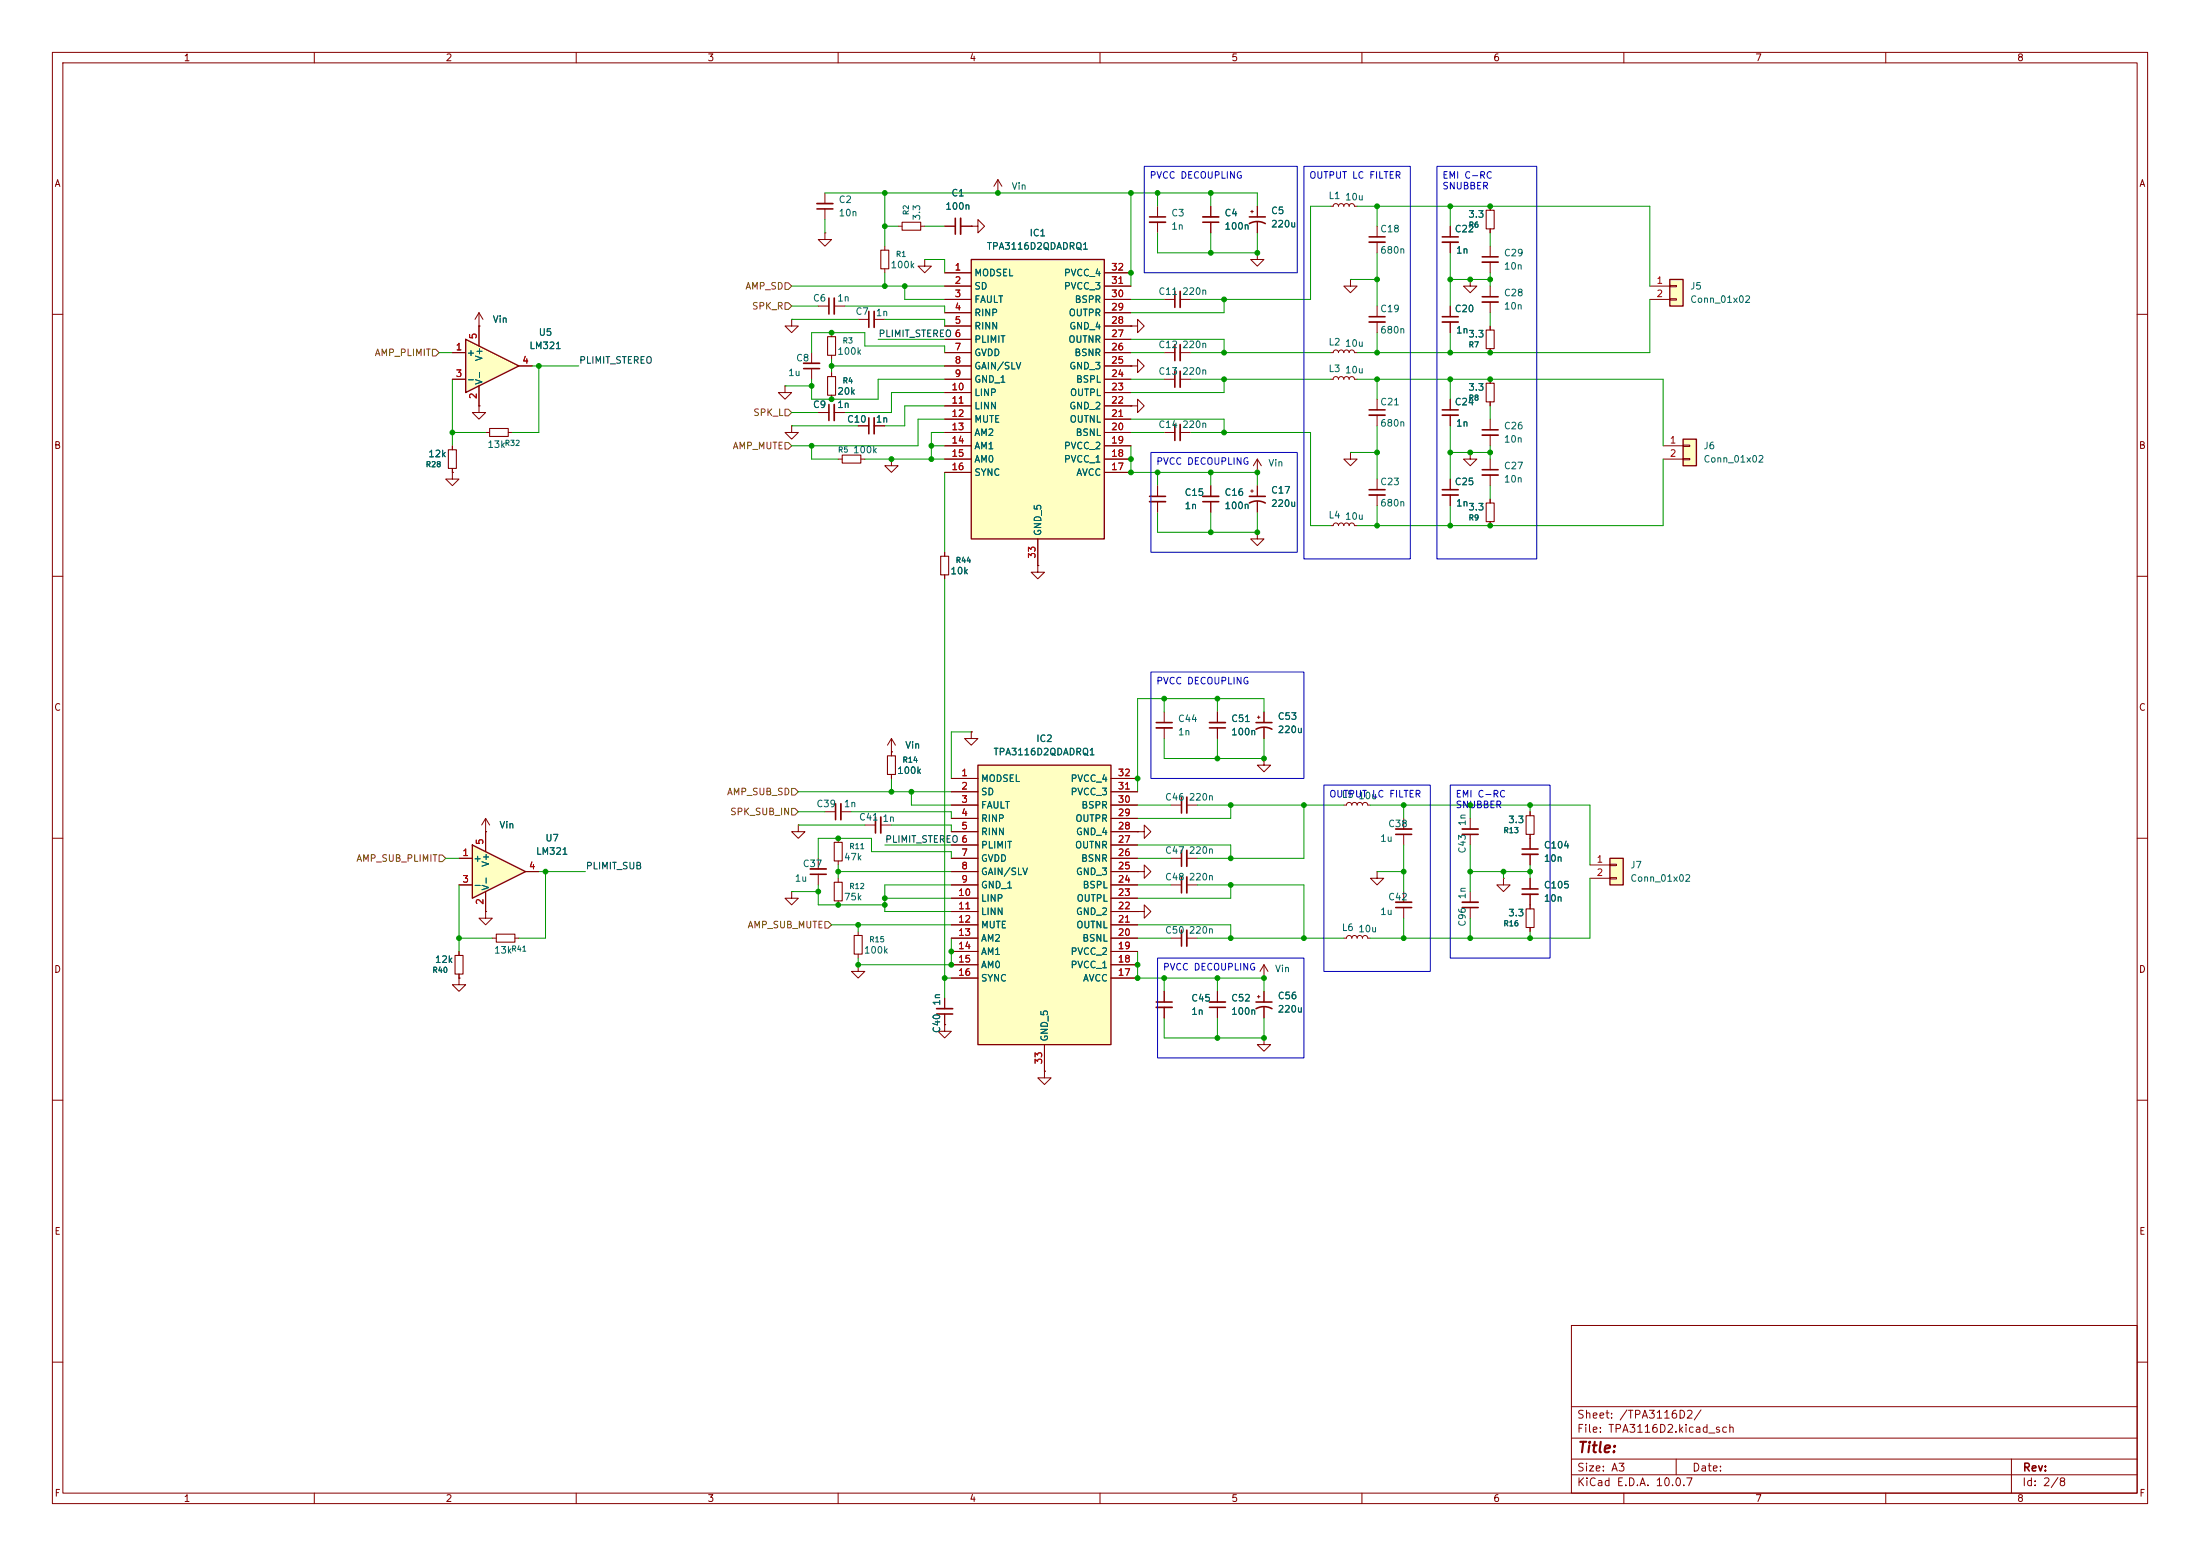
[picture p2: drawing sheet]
<svg xmlns="http://www.w3.org/2000/svg" width="420mm" height="297mm" viewBox="0 0 420 297" stroke-linecap="round" stroke-linejoin="round" font-family="sans-serif">
<g fill="none" stroke="#840000" stroke-width=".19">
<path d="M10 10h400v277h-400zM12 12h396v273h-396zM60 10v2M110 10v2M160 10v2M210 10v2M260 10v2M310 10v2M360 10v2M221 39.4v2M231.1 39.4v2M240 39.4v2"/>
<path d="M254 39.4h.5l.2-.4 .3-.1 .4 .1 .1 .4 .2-.4 .3-.1 .4 .1 .1 .4 .2-.4 .3-.1 .4 .1 .2 .4 .1-.4 .4-.1 .3 .1 .2 .4h.5M221 42.4v2.1M222.2 57.2h2.1M225.3 57.2h2M231.1 42.4v2.1M238.8 40.4h.5M239 40.1v.5M240 48.3v1.2h1.3l-1.3 1.3-1.2-1.3h1.2M240 48.3h.1M240 42.4v2.1M262.9 43.2v2M262.9 46.2v2.1"/>
<path d="M276.9 43.2v2M276.9 46.2v2.1M10 60h2M149.9 73.7v1.2h1.2l-1.2 1.3-1.3-1.3h1.3M149.9 73.7h.1M151.1 61v1.2h1.3l-1.3 1.3-1.2-1.3h1.2M151.1 61h.1M154.9 67.3v2M154.9 70.4v2M158.7 63.5v.8M158.7 67.8v.8M408 60h2"/>
<path d="M10 110h2M180.3 105.4v.8M180.3 109.7v.8M408 110h2M240 136.9h.5M240.3 136.7v.5M241.3 135.9v2M241.3 138.9v2.1M10 160h2M223.5 153.7h2.1M226.6 153.7h2M241.3 144.8v1.3h1.3l-1.3 1.2-1.3-1.2h1.3"/>
<path d="M241.3 144.8h.1M408 160h2M92.7 174v1.3h1.3l-1.3 1.2-1.3-1.2h1.3M92.7 174h.1M94 179.1h.7M98.3 179.1h.8M151.1 170.2v1.3h1.3l-1.3 1.2-1.2-1.2h1.2M151.1 170.2h.1M268 170.2v2M268 173.2v2.1M240 190.2h.5M240.3 190v.5"/>
<path d="M241.3 189.2v2.1M241.3 192.3v2M10 210h2M408 210h2M300 253h108v32h-108zM10 260h2M300 278.5h108M300 274.5h108M300 268.5h108M320 278.5v3M384 278.5v6.5M408 260h2"/>
<path d="M60 285v2M110 285v2M160 285v2M210 285v2M260 285v2M300 281.5h108M310 285v2M360 285v2"/>
</g>
<path d="M158 64.3h1.5v3.5h-1.5zM179.6 106.2h1.5v3.5h-1.5zM94.7 178.3h3.6v1.5h-3.6z" fill="none" stroke="#840000" stroke-width=".2"/>
<g fill="none" stroke="#840000" stroke-width=".3">
<path d="M219.5 41.4h3M224.3 55.6v3.1M229.6 42.4h3.1M238.5 42.7a3.2 3.2 0 0 1 3.1 0M238.5 41.4h3.1M261.4 45.2h3M275.3 45.2h3.1M153.4 70.4h3.1M239.8 139.2a3.2 3.2 0 0 1 3 0M239.8 137.9h3M225.6 152.1v3.1M266.4 173.2h3.1"/>
<path d="M239.8 192.5a3.2 3.2 0 0 1 3 0M239.8 191.3h3"/>
</g>
<path d="M219.5 42.4h3M225.3 55.6v3.1M229.6 41.4h3.1M261.4 46.2h3M275.3 46.2h3.1M153.4 69.3h3.1M226.6 152.1v3.1M266.4 172.2h3.1" fill="none" stroke="#840000" stroke-width=".33"/>
<path d="M90.2 161.3l10.1 5.1-10.1 5.1z" fill="#ffffc2"/>
<path d="M90.2 161.3l10.1 5.1-10.1 5.1z" fill="none" stroke="#840000" stroke-width=".25"/>
<g fill="none" stroke="#840000" stroke-width=".19">
<path d="M190.5 36.8h.1M190.5 34.3l-.8 1.3M190.5 34.3l.8 1.3M190.5 34.3v2.5M257.8 53.3v1.3h1.3l-1.3 1.3-1.3-1.3h1.3M257.8 53.3h.1M262.9 58.4v2.1M276.9 58.4v2.1M158.7 71.1v.8M158.7 75.4v.8M215.9 62.2h1.3v-1.2l1.2 1.2-1.2 1.3v-1.3M215.9 62.2h.1"/>
<path d="M215.9 69.9h1.3v-1.3l1.2 1.3-1.2 1.2v-1.2M215.9 69.9h.1M222.2 67.3h2.1M222.2 72.4h2.1M225.3 67.3h2M225.3 72.4h2M254 67.3h.5l.2-.3 .3-.2 .4 .2 .1 .3 .2-.3 .3-.2 .4 .2 .1 .3 .2-.3 .3-.2 .4 .2 .2 .3 .1-.3 .4-.2 .3 .2 .2 .3h.5M254 72.4h.5l.2-.4 .3-.1 .4 .1 .1 .4 .2-.4 .3-.1 .4 .1 .1 .4 .2-.4 .3-.1 .4 .1 .2 .4 .1-.4 .4-.1 .3 .1 .2 .4h.5M262.9 61.5v2M276.9 61.5v2M160 87.6h.8M164.3 87.6h.8"/>
<path d="M198.1 108v1.2h1.3l-1.3 1.3-1.3-1.3h1.3M198.1 108h.1M92.7 158.8v3.8M256.5 153.7h.5l.2-.4 .4-.1 .3 .1 .2 .4 .1-.4 .4-.1 .3 .1 .2 .4 .1-.4 .4-.1 .3 .1 .2 .4 .1-.4 .4-.1 .4 .1 .1 .4h.5M87.6 163.8h2.6M87.6 168.9h2.6M92.7 170.2v3.8M100.3 166.4h2.6M256.5 179.1h.5l.2-.4 .4-.1 .3 .1 .2 .4 .1-.4 .4-.1 .3 .1 .2 .4 .1-.4 .4-.1 .3 .1 .2 .4 .1-.4 .4-.1 .4 .1 .1 .4h.5M262.9 166.4v1.2h1.3l-1.3 1.3-1.3-1.3h1.3M262.9 166.4h.1M87.6 186.7v1.3h1.3l-1.3 1.2-1.2-1.2h1.2"/>
<path d="M87.6 186.7h.1"/>
</g>
<path d="M224.3 65.8v3M224.3 70.9v3M261.4 60.5h3M275.3 60.5h3.1" fill="none" stroke="#840000" stroke-width=".3"/>
<path d="M225.3 65.8v3M225.3 70.9v3M261.4 61.5h3M275.3 61.5h3.1" fill="none" stroke="#840000" stroke-width=".33"/>
<path d="M158 71.9h1.5v3.5h-1.5zM160.8 86.9h3.5v1.5h-3.5z" fill="none" stroke="#840000" stroke-width=".2"/>
<path d="M88.9 64.8l10.2 5.1-10.2 5z" fill="#ffffc2"/>
<path d="M88.9 64.8l10.2 5.1-10.2 5z" fill="none" stroke="#840000" stroke-width=".25"/>
<g fill="none" stroke="#840000" stroke-width=".19">
<path d="M157.5 36.8v2.1M157.5 39.9v2M156.2 58.4h2M157.5 44.5v1.2h1.2l-1.2 1.3-1.3-1.3h1.3M157.5 44.5h.1M159.3 58.4h2M168.9 47v.8M168.9 51.3v.8M176.5 49.5v1.3h1.3l-1.3 1.3-1.2-1.3h1.2M176.5 49.5h.1M185.4 43.2h1.3v-1.3l1.3 1.3-1.3 1.3v-1.3M185.4 43.2h.1"/>
<path d="M280.7 53.3v1.3h1.2l-1.2 1.3-1.3-1.3h1.3M280.7 53.3h.1M86.4 67.3h2.5M86.4 72.4h2.5M91.4 62.2v3.8M91.4 73.7v3.8M99.1 69.9h2.5M215.9 77.5h1.3v-1.3l1.2 1.3-1.2 1.2v-1.2M215.9 77.5h.1M284.5 72.4v.8M284.5 76.7v.8M170.2 87.6v1.3h1.2l-1.2 1.3-1.3-1.3h1.3"/>
<path d="M170.2 87.6h.1M222.2 82.6h2.1M225.3 82.6h2M284.5 80v2M284.5 83.1v2M284.5 87.6v2.1M284.5 90.7v2M284.5 95.3v.7M284.5 99.6v.7M268 156.2v2M268 159.3v2M280.7 156.2v2"/>
<path d="M280.7 159.3v2M280.7 170.2v2M280.7 173.2v2.1M87.6 181.6v.8M87.6 185.9v.8"/>
</g>
<path d="M156 39.9h3M158.2 56.9v3M224.3 81v3.1M283 89.7h3M283 82h3M266.4 159.3h3.1M279.1 159.3h3.1M279.1 173.2h3.1" fill="none" stroke="#840000" stroke-width=".3"/>
<path d="M156 38.9h3M159.3 56.9v3M225.3 81v3.1M283 90.7h3M283 83.1h3M266.4 158.2h3.1M279.1 158.2h3.1M279.1 172.2h3.1" fill="none" stroke="#840000" stroke-width=".33"/>
<path d="M168.1 47.8h1.6v3.5h-1.6zM283.7 73.2h1.5v3.5h-1.5zM283.7 96h1.5v3.6h-1.5zM86.9 182.4h1.5v3.5h-1.5z" fill="none" stroke="#840000" stroke-width=".2"/>
<path d="M185.4 49.5h25.4v53.4h-25.4z" fill="#ffffc2"/>
<path d="M185.4 49.5h25.4v53.4h-25.4z" fill="none" stroke="#840000" stroke-width=".25"/>
<g fill="none" stroke="#840000" stroke-width=".19">
<path d="M180.3 52.1h5.1M180.3 54.6h5.1M180.3 57.2h5.1M180.3 59.7h5.1M210.8 52.1h5.1M210.8 54.6h5.1M210.8 57.2h5.1M210.8 59.7h5.1M180.3 62.2h5.1M180.3 64.8h5.1M180.3 67.3h5.1M180.3 69.9h5.1"/>
<path d="M180.3 72.4h5.1M180.3 74.9h5.1M180.3 77.5h5.1M210.8 62.2h5.1M210.8 64.8h5.1M210.8 67.3h5.1M210.8 69.9h5.1M210.8 72.4h5.1M210.8 74.9h5.1M210.8 77.5h5.1M180.3 80h5.1M180.3 82.6h5.1"/>
<path d="M180.3 85.1h5.1M180.3 87.6h5.1M180.3 90.2h5.1M210.8 80h5.1M210.8 82.6h5.1M210.8 85.1h5.1M210.8 87.6h5.1M210.8 90.2h5.1M198.1 102.9v5.1"/>
</g>
<path d="M318.8 53.3h2.5v5.1h-2.5z" fill="#ffffc2"/>
<path d="M318.8 53.3h2.5v5.1h-2.5z" fill="none" stroke="#840000" stroke-width=".25"/>
<g fill="none" stroke="#840000" stroke-width=".19">
<path d="M284.5 39.4v.7M171.4 43.2h.8M175.8 43.2h.7M180.3 43.2h2.1M183.4 43.2h2M284.5 43.7v.8M284.5 47v2M284.5 50v2.1M284.5 54.6v2M284.5 57.7v2M315 54.6h3.8M315 57.2h3.8"/>
<path d="M318.8 54.5h1.2v.2h-1.2zM318.8 57h1.2v.3h-1.2zM156.2 78.7h2M159.3 78.7h2M163.8 61h2.1M166.9 61h2M262.9 76.2v2M262.9 79.2v2.1M284.5 62.2v.8M284.5 66.5v.8M163.8 81.3h2.1M166.9 81.3h2"/>
<path d="M221 92.7v2M221 95.8v2M231.1 92.7v2M231.1 95.8v2M238.8 93.7h.5M239 93.5v.5M240 90.2h.1M240 87.6l-.7 1.3M240 87.6l.8 1.3M240 87.6v2.6M240 92.7v2M240 95.8v2"/>
<path d="M257.8 86.4v1.2h1.3l-1.3 1.3-1.3-1.3h1.3M257.8 86.4h.1M240 101.6v1.3h1.3l-1.3 1.2-1.2-1.2h1.2M240 101.6h.1M254 100.3h.5l.2-.3 .3-.2 .4 .2 .1 .3 .2-.3 .3-.2 .4 .2 .1 .3 .2-.3 .3-.2 .4 .2 .2 .3 .1-.3 .4-.2 .3 .2 .2 .3h.5M92.7 158.8h.1M92.7 156.2l-.8 1.3M92.7 156.2l.8 1.3M92.7 156.2v2.6M156.2 163.8v2.1M156.2 166.9v2"/>
</g>
<path d="M165.9 59.4v3.1M182.4 41.7v3M283 49h3M283 56.6h3M158.2 77.2v3.1M165.9 79.8v3M261.4 78.2h3M219.5 94.7h3M229.6 95.8h3.1M238.5 96a3.2 3.2 0 0 1 3.1 0M238.5 94.7h3.1M154.7 166.9h3" fill="none" stroke="#840000" stroke-width=".3"/>
<path d="M166.9 59.4v3.1M183.4 41.7v3M283 50h3M283 57.7h3M159.3 77.2v3.1M166.9 79.8v3M261.4 79.2h3M219.5 95.8h3M229.6 94.7h3.1M154.7 165.9h3" fill="none" stroke="#840000" stroke-width=".33"/>
<path d="M172.2 42.4h3.6v1.5h-3.6zM283.7 40.1h1.5v3.6h-1.5zM283.7 63h1.5v3.5h-1.5z" fill="none" stroke="#840000" stroke-width=".2"/>
<path d="M321.3 83.8h2.5v5.1h-2.5z" fill="#ffffc2"/>
<path d="M321.3 83.8h2.5v5.1h-2.5z" fill="none" stroke="#840000" stroke-width=".25"/>
<g fill="none" stroke="#840000" stroke-width=".19">
<path d="M91.4 59.7l-.7 1.3M91.4 59.7l.8 1.3M91.4 59.7v2.5M91.4 77.5v1.2h1.3l-1.3 1.3-1.2-1.3h1.2M91.4 77.5h.1M91.4 62.2h.1M276.9 76.2v2M276.9 79.2v2.1M86.4 90.2v1.2h1.2l-1.2 1.3-1.3-1.3h1.3M86.4 90.2h.1M86.4 85.1v.8M86.4 89.4v.8"/>
<path d="M92.7 82.6h.8M97 82.6h.8M151.1 81.3v1.3h1.3l-1.3 1.2-1.2-1.2h1.2M151.1 81.3h.1M262.9 91.4v2.1M262.9 94.5v2M276.9 91.4v2.1M276.9 94.5v2M280.7 86.4v1.2h1.2l-1.2 1.3-1.3-1.3h1.3M280.7 86.4h.1M317.5 85.1h3.8M317.5 87.6h3.8"/>
<path d="M321.3 85h1.3v.2h-1.3zM321.3 87.5h1.3v.3h-1.3zM222.2 135.9v2M222.2 138.9v2.1M232.4 135.9v2M232.4 138.9v2.1M152.4 157.5v1.3h1.3l-1.3 1.2-1.3-1.2h1.3M152.4 157.5h.1M157.5 154.9h2M160.5 154.9h2.1M165.1 157.5h2M168.1 157.5h2.1"/>
<path d="M217.2 158.8h1.2v-1.3l1.3 1.3-1.3 1.2v-1.2M217.2 158.8h.1M160 160v.8M160 164.3v.8M160 167.6v.8M160 172v.7M163.8 177.8v.8M217.2 174h1.2v-1.3l1.3 1.3-1.3 1.3v-1.3M217.2 174h.1M217.2 166.4h1.2v-1.3l1.3 1.3-1.3 1.2v-1.2M217.2 166.4h.1M223.5 168.9h2.1"/>
<path d="M223.5 163.8h2.1M223.5 179.1h2.1M226.6 168.9h2M226.6 163.8h2M226.6 179.1h2M163.8 184.2v1.2h1.3l-1.3 1.3-1.2-1.3h1.2M163.8 184.2h.1M163.8 182.1v.8M222.2 189.2v2.1M222.2 192.3v2M241.3 198.1v1.3h1.3l-1.3 1.3-1.3-1.3h1.3M241.3 198.1h.1"/>
</g>
<path d="M85.6 85.9h1.5v3.5h-1.5zM93.5 81.8h3.5v1.5h-3.5zM159.3 160.8h1.5v3.5h-1.5zM159.3 168.4h1.5v3.6h-1.5zM163.1 178.6h1.5v3.5h-1.5z" fill="none" stroke="#840000" stroke-width=".2"/>
<path d="M275.3 78.2h3.1M261.4 93.5h3M275.3 93.5h3.1M220.7 137.9h3.1M230.9 138.9h3M159.5 153.4v3.1M167.1 156v3M225.6 162.3v3.1M225.6 167.4v3M225.6 177.5v3.1M220.7 191.3h3.1" fill="none" stroke="#840000" stroke-width=".3"/>
<path d="M275.3 79.2h3.1M261.4 94.5h3M275.3 94.5h3.1M220.7 138.9h3.1M230.9 137.9h3M160.5 153.4v3.1M168.1 156v3M226.6 162.3v3.1M226.6 167.4v3M226.6 177.5v3.1M220.7 192.3h3.1" fill="none" stroke="#840000" stroke-width=".33"/>
<path d="M186.7 146.1h25.4v53.3h-25.4z" fill="#ffffc2"/>
<path d="M186.7 146.1h25.4v53.3h-25.4z" fill="none" stroke="#840000" stroke-width=".25"/>
<g fill="none" stroke="#840000" stroke-width=".19">
<path d="M185.4 139.7v1.3h1.3l-1.3 1.2-1.3-1.2h1.3M185.4 139.7h.1M170.2 143.5h.1M170.2 141l-.8 1.2M170.2 141l.7 1.2M170.2 141v3.3M170.2 147.8v.8M181.6 148.6h5.1M181.6 151.1h5.1M181.6 153.7h5.1M181.6 156.2h5.1M181.6 158.8h5.1"/>
<path d="M212.1 148.6h5.1M212.1 151.1h5.1M212.1 153.7h5.1M212.1 156.2h5.1M212.1 158.8h5.1M181.6 161.3h5.1M181.6 163.8h5.1M181.6 166.4h5.1M181.6 168.9h5.1M181.6 171.5h5.1M181.6 174h5.1M181.6 176.5h5.1"/>
<path d="M181.6 179.1h5.1M212.1 161.3h5.1M212.1 163.8h5.1M212.1 166.4h5.1M212.1 168.9h5.1M212.1 171.5h5.1M212.1 174h5.1M212.1 176.5h5.1M212.1 179.1h5.1M180.3 195.6v1.3h1.3l-1.3 1.2-1.2-1.2h1.2M180.3 195.6h.1M180.3 190.5v2"/>
<path d="M180.3 193.5v2.1M181.6 181.6h5.1M181.6 184.2h5.1M181.6 186.7h5.1M199.4 199.4v5.1M212.1 181.6h5.1M212.1 184.2h5.1M212.1 186.7h5.1M199.4 204.5v1.2h1.3l-1.3 1.3-1.3-1.3h1.3M199.4 204.5h.1"/>
</g>
<path d="M169.4 144.3h1.5v3.5h-1.5z" fill="none" stroke="#840000" stroke-width=".2"/>
<path d="M178.8 193.5h3.1" fill="none" stroke="#840000" stroke-width=".3"/>
<path d="M178.8 192.5h3.1" fill="none" stroke="#840000" stroke-width=".33"/>
<path d="M307.3 163.8h2.6v5.1h-2.6z" fill="#ffffc2"/>
<path d="M307.3 163.8h2.6v5.1h-2.6z" fill="none" stroke="#840000" stroke-width=".25"/>
<g fill="none" stroke="#840000" stroke-width=".19">
<path d="M231.1 39.4v2M240 39.4v2M284.5 39.4v.7M180.3 52.1h5.1M180.3 54.6h5.1M180.3 57.2h5.1M180.3 59.7h5.1M180.3 43.2h2.1M183.4 43.2h2M185.4 43.2h.1M210.8 52.1h5.1M210.8 54.6h5.1"/>
<path d="M210.8 57.2h5.1M210.8 59.7h5.1M231.1 42.4v2.1M240 42.4v2.1M276.9 43.2v2M276.9 46.2v2.1M276.9 58.4v2.1M284.5 43.7v.8M86.4 67.3h2.5M86.4 72.4h2.5M91.4 62.2h.1M91.4 77.5h.1"/>
<path d="M91.4 62.2v3.8M91.4 73.7v3.8M99.1 69.9h2.5M156.2 78.7h2M158.7 71.1v.8M158.7 75.4v.8M159.3 78.7h2M180.3 62.2h5.1M180.3 64.8h5.1M180.3 67.3h5.1M180.3 69.9h5.1M180.3 72.4h5.1"/>
<path d="M180.3 74.9h5.1M180.3 77.5h5.1M210.8 62.2h5.1M210.8 64.8h5.1M210.8 67.3h5.1M210.8 69.9h5.1M210.8 72.4h5.1M210.8 74.9h5.1M210.8 77.5h5.1M215.9 62.2h.1M215.9 69.9h.1M215.9 77.5h.1"/>
<path d="M276.9 61.5v2M276.9 76.2v2M276.9 79.2v2.1M284.5 62.2v.8M284.5 66.5v.8M284.5 72.4v.8M284.5 76.7v.8M86.4 90.2h.1M86.4 85.1v.8M86.4 89.4v.8M163.8 81.3h2.1M166.9 81.3h2"/>
<path d="M180.3 80h5.1M180.3 82.6h5.1M180.3 85.1h5.1M180.3 87.6h5.1M180.3 90.2h5.1M210.8 80h5.1M210.8 82.6h5.1M210.8 85.1h5.1M210.8 87.6h5.1M210.8 90.2h5.1M221 92.7v2M221 95.8v2"/>
<path d="M231.1 92.7v2M231.1 95.8v2M240 92.7v2M240 95.8v2M276.9 91.4v2.1M276.9 94.5v2M284.5 95.3v.7M284.5 99.6v.7M180.3 105.4v.8M180.3 109.7v.8M198.1 108h.1M198.1 102.9v5.1"/>
<path d="M185.4 139.7h.1M232.4 135.9v2M232.4 138.9v2.1M241.3 135.9v2M241.3 138.9v2.1M92.7 158.8h.1M92.7 158.8v3.8M170.2 143.5h.1M170.2 143.5v.8M170.2 147.8v.8M181.6 148.6h5.1M181.6 151.1h5.1"/>
<path d="M181.6 153.7h5.1M181.6 156.2h5.1M181.6 158.8h5.1M212.1 148.6h5.1M212.1 151.1h5.1M212.1 153.7h5.1M212.1 156.2h5.1M212.1 158.8h5.1M217.2 158.8h.1M292.1 154.9v.8M292.1 159.3v2.8M87.6 163.8h2.6"/>
<path d="M87.6 168.9h2.6M92.7 174h.1M92.7 170.2v3.8M100.3 166.4h2.6M181.6 163.8h5.1M181.6 168.9h5.1M181.6 166.4h5.1M181.6 161.3h5.1M181.6 171.5h5.1M181.6 174h5.1M181.6 176.5h5.1M181.6 179.1h5.1"/>
<path d="M212.1 163.8h5.1M212.1 168.9h5.1M212.1 166.4h5.1M212.1 161.3h5.1M212.1 171.5h5.1M212.1 174h5.1M212.1 176.5h5.1M212.1 179.1h5.1M217.2 174h.1M217.2 166.4h.1M287 167.6v1.3h1.3l-1.3 1.3-1.3-1.3h1.3M287 167.6h.1"/>
<path d="M292.1 163.1v2M292.1 167.6v2.1M292.1 170.7v2.8M292.1 177v.8M303.5 165.1h3.8M303.5 167.6h3.8M307.3 165h1.3v.2h-1.3zM307.3 167.5h1.3v.3h-1.3zM87.6 186.7h.1M87.6 181.6v.8M87.6 185.9v.8M180.3 195.6h.1"/>
<path d="M180.3 190.5v2M180.3 193.5v2.1M181.6 181.6h5.1M181.6 184.2h5.1M181.6 186.7h5.1M199.4 199.4v5.1M212.1 181.6h5.1M212.1 184.2h5.1M212.1 186.7h5.1M222.2 189.2v2.1M222.2 192.3v2M232.4 189.2v2.1"/>
<path d="M232.4 192.3v2M241.3 186.7h.1M241.3 184.2l-.8 1.2M241.3 184.2l.8 1.2M241.3 184.2v2.5M241.3 189.2v2.1M241.3 192.3v2M199.4 204.5h.1"/>
</g>
<path d="M291.3 155.7h1.6v3.6h-1.6zM291.3 173.5h1.6v3.5h-1.6z" fill="none" stroke="#840000" stroke-width=".2"/>
<path d="M290.6 162.1h3M290.6 169.7h3M230.9 192.3h3" fill="none" stroke="#840000" stroke-width=".3"/>
<path d="M290.6 163.1h3M290.6 170.7h3M230.9 191.3h3" fill="none" stroke="#840000" stroke-width=".33"/>
<path d="M149.9 54h.6l.6 .6-.6 .6h-.6zM149.9 57.8h.6l.6 .6-.6 .7h-.6zM82.5 66.7h.7l.6 .6-.6 .6h-.7zM149.9 78.1h.6l.6 .6-.6 .7h-.6zM149.9 84.5h.6l.6 .6-.6 .6h-.6zM151.1 150.5h.7l.6 .6-.6 .7h-.7zM151.1 154.3h.7l.6 .6-.6 .7h-.7zM83.8 163.2h.7l.6 .6-.6 .7h-.7zM157.5 175.9h.6l.6 .6-.6 .7h-.6z" fill="none" stroke="#725600" stroke-width=".19"/>
<g fill="none" stroke="#009600" stroke-width=".19">
<path d="M157.5 36.8h82.5v2.6M168.9 36.8v10.2M215.9 36.8v17.8M221 36.8v2.6M231.1 36.8v2.6M254 39.4h-3.8v17.8h-22.9M259.1 39.4h55.9v15.2M262.9 39.4v3.8M276.9 39.4v3.8M151.1 58.4h5.1M151.1 54.6h29.2M157.5 41.9v2.6"/>
<path d="M161.3 58.4h19v1.3M168.9 52.1v2.5M168.9 43.2h2.5M172.7 54.6v2.6h7.6M176.5 49.5h3.8v2.6M176.5 43.2h3.8M215.9 57.2h6.3M221 44.5v3.8h19v-3.8M231.1 44.5v3.8M233.7 57.2v2.5h-17.8M257.8 53.3h5.1M262.9 48.3v10.1"/>
<path d="M276.9 48.3v10.1M276.9 53.3h7.6M284.5 44.5v2.5M284.5 52.1v2.5M284.5 59.7v2.5M315 57.2v10.1h-55.9M83.8 67.3h2.6M86.4 72.4v12.7M101.6 69.9h8.9M102.9 69.9v12.7h-5.1M149.9 73.7h5M151.1 61h12.7"/>
<path d="M151.1 78.7h5.1M154.9 72.4v3.8h12.7v-3.8h12.7M154.9 67.3v-3.8h10.2v2.5h15.2v1.3M158.7 69.9h21.6M158.7 68.6v2.5M167.6 64.8h12.7M168.9 61h11.4v1.2M180.3 77.5h-7.6v3.8h-3.8M180.3 74.9h-10.1v3.8h-8.9M215.9 72.4h6.3M215.9 67.3h6.3M215.9 64.8h17.8v2.5"/>
<path d="M227.3 72.4h26.7M227.3 67.3h26.7M233.7 72.4v2.5h-17.8M259.1 72.4h58.4v12.7M262.9 63.5v3.8M262.9 72.4v3.8M276.9 63.5v3.8M276.9 72.4v3.8M284.5 77.5v2.5M86.4 82.6h6.3M151.1 81.3h12.7M154.9 85.1v2.5h5.1"/>
<path d="M165.1 87.6h15.2M177.8 85.1h2.5M180.3 90.2v15.2M180.3 80h-5v5.1h-24.2M180.3 82.6h-2.5v5M215.9 80h17.8v2.6M215.9 82.6h6.3M215.9 85.1v5.1h24.1v2.5M221 97.8v3.8h19v-3.8M221 90.2v2.5M227.3 82.6h22.9v17.7h3.8M231.1 90.2v2.5"/>
<path d="M231.1 97.8v3.8M257.8 86.4h5.1M262.9 81.3v10.1M262.9 96.5v3.8M276.9 86.4h7.6M276.9 81.3v10.1M276.9 96.5v3.8M284.5 85.1v2.5M284.5 92.7v2.6M317.5 87.6v12.7h-58.4M180.3 110.5v80M185.4 139.7h-3.8v8.9"/>
<path d="M222.2 133.4v2.5M232.4 133.4v2.5M241.3 135.9v-2.5h-24.1v17.7M152.4 154.9h5.1M152.4 157.5h12.7M152.4 151.1h29.2M162.6 154.9h19v1.3M170.2 148.6v2.5M170.2 157.5h11.4v1.3M174 151.1v2.6h7.6M217.2 153.7h6.3M222.2 141v3.8h19.1v-3.8"/>
<path d="M228.6 153.7h27.9M232.4 141v3.8M234.9 153.7v2.5h-17.7M248.9 153.7v10.1h-20.3M261.6 153.7h41.9v11.4M268 153.7v2.5M280.7 153.7v2.5M292.1 153.7v1.2M85.1 163.8h2.5M87.6 179.1h6.4M87.6 168.9v12.7M102.9 166.4h8.9"/>
<path d="M104.1 166.4v12.7h-5M151.1 170.2h5.1M156.2 163.8v-3.8h10.2v2.6h15.2v1.2M156.2 168.9v3.8h12.7M158.7 176.5h22.9M160 166.4h21.6M160 165.1v2.5M163.8 176.5v1.3M168.9 171.5h12.7M168.9 161.3h12.7M181.6 168.9h-12.7v5.1h12.7M181.6 179.1v5.1h-17.8v-1.3"/>
<path d="M217.2 179.1h6.3M217.2 163.8h6.3M217.2 176.5h17.7v2.6M217.2 161.3h17.7v2.5M217.2 168.9h6.3M228.6 179.1h27.9M228.6 168.9h20.3v10.2M234.9 168.9v2.6h-17.7M262.9 166.4h5.1M268 161.3v8.9M268 175.3v3.8M280.7 166.4h11.4"/>
<path d="M280.7 161.3v8.9M280.7 175.3v3.8M287 166.4v1.2M292.1 165.1v2.5M292.1 177.8v1.3M303.5 167.6v11.5h-41.9M180.3 186.7h1.3M217.2 181.6v5.1h24.1v2.5M222.2 194.3v3.8h19.1v-3.8M222.2 186.7v2.5M232.4 186.7v2.5M232.4 194.3v3.8"/>
</g>
<path d="M218.4 31.8h29.2v20.3h-29.2zM248.9 31.8h20.3v74.9h-20.3zM274.3 31.8h19.1v74.9h-19.1zM219.7 86.4h27.9v19h-27.9zM219.7 128.3h29.2v20.3h-29.2zM252.7 149.9h20.3v35.5h-20.3zM276.9 149.9h19v33h-19zM221 182.9h27.9v19h-27.9z" fill="none" stroke="#0000c2" stroke-width=".19"/>
<g fill="#009600" stroke="#009600" stroke-width=".19">
<circle cx="231.1" cy="36.8" r=".46"/>
<circle cx="231.1" cy="48.3" r=".46"/>
<circle cx="221" cy="36.8" r=".46"/>
<circle cx="215.9" cy="36.8" r=".46"/>
<circle cx="215.9" cy="52.1" r=".46"/>
<circle cx="240" cy="48.3" r=".46"/>
<circle cx="233.7" cy="67.3" r=".46"/>
<circle cx="233.7" cy="72.4" r=".46"/>
<circle cx="233.7" cy="57.2" r=".46"/>
<circle cx="215.9" cy="87.6" r=".46"/>
<circle cx="231.1" cy="90.2" r=".46"/>
<circle cx="233.7" cy="82.6" r=".46"/>
<circle cx="240" cy="101.6" r=".46"/>
<circle cx="231.1" cy="101.6" r=".46"/>
<circle cx="240" cy="90.2" r=".46"/>
<circle cx="276.9" cy="100.3" r=".46"/>
<circle cx="276.9" cy="53.3" r=".46"/>
<circle cx="276.9" cy="67.3" r=".46"/>
<circle cx="262.9" cy="67.3" r=".46"/>
<circle cx="262.9" cy="72.4" r=".46"/>
<circle cx="262.9" cy="53.3" r=".46"/>
<circle cx="276.9" cy="72.4" r=".46"/>
<circle cx="262.9" cy="100.3" r=".46"/>
<circle cx="284.5" cy="72.4" r=".46"/>
<circle cx="284.5" cy="67.3" r=".46"/>
<circle cx="280.7" cy="53.3" r=".46"/>
<circle cx="284.5" cy="53.3" r=".46"/>
<circle cx="284.5" cy="100.3" r=".46"/>
<circle cx="280.7" cy="86.4" r=".46"/>
<circle cx="284.5" cy="86.4" r=".46"/>
<circle cx="276.9" cy="39.4" r=".46"/>
<circle cx="284.5" cy="39.4" r=".46"/>
<circle cx="276.9" cy="86.4" r=".46"/>
<circle cx="262.9" cy="86.4" r=".46"/>
<circle cx="262.9" cy="39.4" r=".46"/>
<circle cx="168.9" cy="43.2" r=".46"/>
<circle cx="168.9" cy="36.8" r=".46"/>
<circle cx="168.9" cy="54.6" r=".46"/>
<circle cx="172.7" cy="54.6" r=".46"/>
<circle cx="215.9" cy="90.2" r=".46"/>
<circle cx="221" cy="90.2" r=".46"/>
<circle cx="190.5" cy="36.8" r=".46"/>
<circle cx="177.8" cy="85.1" r=".46"/>
<circle cx="177.8" cy="87.6" r=".46"/>
<circle cx="87.6" cy="179.1" r=".46"/>
<circle cx="104.1" cy="166.4" r=".46"/>
<circle cx="156.2" cy="170.2" r=".46"/>
<circle cx="154.9" cy="73.7" r=".46"/>
<circle cx="158.7" cy="69.9" r=".46"/>
<circle cx="158.7" cy="76.2" r=".46"/>
<circle cx="158.7" cy="63.5" r=".46"/>
<circle cx="170.2" cy="87.6" r=".46"/>
<circle cx="217.2" cy="186.7" r=".46"/>
<circle cx="217.2" cy="184.2" r=".46"/>
<circle cx="181.6" cy="181.6" r=".46"/>
<circle cx="181.6" cy="184.2" r=".46"/>
<circle cx="154.9" cy="85.1" r=".46"/>
<circle cx="102.9" cy="69.9" r=".46"/>
<circle cx="86.4" cy="82.6" r=".46"/>
<circle cx="234.9" cy="153.7" r=".46"/>
<circle cx="232.4" cy="144.8" r=".46"/>
<circle cx="232.4" cy="133.4" r=".46"/>
<circle cx="241.3" cy="144.8" r=".46"/>
<circle cx="248.9" cy="153.7" r=".46"/>
<circle cx="234.9" cy="168.9" r=".46"/>
<circle cx="234.9" cy="163.8" r=".46"/>
<circle cx="170.2" cy="151.1" r=".46"/>
<circle cx="160" cy="160" r=".46"/>
<circle cx="160" cy="166.4" r=".46"/>
<circle cx="160" cy="172.7" r=".46"/>
<circle cx="163.8" cy="176.5" r=".46"/>
<circle cx="168.9" cy="172.7" r=".46"/>
<circle cx="168.9" cy="171.5" r=".46"/>
<circle cx="163.8" cy="184.2" r=".46"/>
<circle cx="222.2" cy="133.4" r=".46"/>
<circle cx="217.2" cy="148.6" r=".46"/>
<circle cx="222.2" cy="186.7" r=".46"/>
<circle cx="174" cy="151.1" r=".46"/>
<circle cx="180.3" cy="186.7" r=".46"/>
<circle cx="292.1" cy="153.7" r=".46"/>
<circle cx="287" cy="166.4" r=".46"/>
<circle cx="292.1" cy="166.4" r=".46"/>
<circle cx="292.1" cy="179.1" r=".46"/>
<circle cx="241.3" cy="198.1" r=".46"/>
<circle cx="232.4" cy="198.1" r=".46"/>
<circle cx="232.4" cy="186.7" r=".46"/>
<circle cx="234.9" cy="179.1" r=".46"/>
<circle cx="248.9" cy="179.1" r=".46"/>
<circle cx="268" cy="179.1" r=".46"/>
<circle cx="241.3" cy="186.7" r=".46"/>
<circle cx="268" cy="153.7" r=".46"/>
<circle cx="280.7" cy="153.7" r=".46"/>
<circle cx="280.7" cy="166.4" r=".46"/>
<circle cx="280.7" cy="179.1" r=".46"/>
<circle cx="268" cy="166.4" r=".46"/>
</g>
<text font-size="2" fill="#840000" x="301" y="277.8">Title:</text>
<g font-size="1.5" fill="#840000">
<text x="300.9" y="273.8">File: TPA3116D2.kicad_sch</text>
<text x="300.9" y="271.1">Sheet: /TPA3116D2/</text>
<text x="300.9" y="281.2">Size: A3</text>
<text x="322.9" y="281.2">Date:</text>
<text x="386" y="281.2">Rev:</text>
<text x="300.9" y="284">KiCad E.D.A. 10.0.7</text>
<text x="385.9" y="284">Id: 2/8</text>
</g>
<g font-size="1.3" fill="#840000">
<text x="35" y="12">1</text>
<text x="85" y="12">2</text>
<text x="135" y="12">3</text>
<text x="185" y="12">4</text>
<text x="235" y="12">5</text>
<text x="285" y="12">6</text>
<text x="335" y="12">7</text>
<text x="385" y="12">8</text>
<text x="10.3" y="36">A</text>
<text x="408.3" y="36">A</text>
<text x="10.2" y="86">B</text>
<text x="408.2" y="86">B</text>
<text x="10.2" y="136">C</text>
<text x="408.2" y="136">C</text>
<text x="10.2" y="186">D</text>
<text x="408.2" y="186">D</text>
<text x="10.3" y="236">E</text>
<text x="408.3" y="236">E</text>
<text x="10.3" y="286">F</text>
<text x="35" y="287">1</text>
<text x="85" y="287">2</text>
<text x="135" y="287">3</text>
<text x="185" y="287">4</text>
<text x="235" y="287">5</text>
<text x="285" y="287">6</text>
<text x="335" y="287">7</text>
<text x="385" y="287">8</text>
<text x="408.3" y="286">F</text>
</g>
<g font-size="1.3" fill="#0000c2">
<text x="219.4" y="34.4">PVCC DECOUPLING</text>
<text x="249.8" y="34.4">OUTPUT LC FILTER</text>
<text x="275.2" y="34.4">EMI C-RC</text>
<text x="275.2" y="36.5">SNUBBER</text>
<text x="220.6" y="89">PVCC DECOUPLING</text>
<text x="220.6" y="130.9">PVCC DECOUPLING</text>
<text x="253.7" y="152.5">OUTPUT LC FILTER</text>
<text x="277.8" y="152.5">EMI C-RC</text>
<text x="277.8" y="154.6">SNUBBER</text>
<text x="221.9" y="185.5">PVCC DECOUPLING</text>
</g>
<g font-size="1.3" fill="#006464">
<text x="160" y="39.1">C2</text>
<text x="160" y="41.6">10n</text>
<text x="180.4" y="40.3">100n</text>
<text x="181.5" y="37.8">C1</text>
<text x="193" y="36.5">Vin</text>
<text x="223.5" y="41.6">C3</text>
<text x="233.7" y="41.6">C4</text>
<text x="242.6" y="41.2">C5</text>
<text x="253.5" y="38.3">L1</text>
<text x="256.7" y="38.6">10u</text>
<text x="280.2" y="41.9">3.3</text>
<text x="176" y="42.2" transform="rotate(-90 176 42.2)">3.3</text>
<text x="188.3" y="48">TPA3116D2QDADRQ1</text>
<text x="196.5" y="45.4">IC1</text>
<text x="223.5" y="44.1">1n</text>
<text x="233.7" y="44.1">100n</text>
<text x="242.6" y="43.7">220u</text>
<text x="263.4" y="44.7">C18</text>
<text x="277.6" y="44.7">C22</text>
<text x="169.9" y="51.5">100k</text>
<text x="185.9" y="53">MODSEL</text>
<text x="203" y="53">PVCC_4</text>
<text x="263.4" y="48.7">680n</text>
<text x="277.9" y="48.7">1n</text>
<text x="287" y="49.2">C29</text>
<text x="287" y="51.8">10n</text>
<text x="155.1" y="57.9">C6</text>
<text x="159.7" y="57.9">1n</text>
<text x="185.9" y="55.6">SD</text>
<text x="185.9" y="58.1">FAULT</text>
<text x="203" y="55.6">PVCC_3</text>
<text x="205.1" y="58.1">BSPR</text>
<text x="221" y="56.6">C11</text>
<text x="225.6" y="56.6">220n</text>
<text x="263.4" y="59.9">C19</text>
<text x="277.6" y="59.9">C20</text>
<text x="287" y="56.8">C28</text>
<text x="287" y="59.4">10n</text>
<text x="322.6" y="55.6">J5</text>
<text x="322.6" y="58.1">Conn_01x02</text>
<text x="94" y="61.9">Vin</text>
<text x="102.7" y="64.4">U5</text>
<text x="163.2" y="60.4">C7</text>
<text x="167.1" y="60.7">1n</text>
<text x="185.9" y="60.7">RINP</text>
<text x="185.9" y="63.2">RINN</text>
<text x="185.9" y="65.7">PLIMIT</text>
<text x="203.9" y="65.7">OUTNR</text>
<text x="203.9" y="60.7">OUTPR</text>
<text x="204" y="63.2">GND_4</text>
<text x="263.4" y="64">680n</text>
<text x="277.9" y="64">1n</text>
<text x="280.2" y="64.7">3.3</text>
<text x="89" y="68.3">+</text>
<text x="92.4" y="69.1" transform="rotate(-90 92.4 69.1)">V+</text>
<text x="101" y="66.9">LM321</text>
<text x="151.9" y="69.3">C8</text>
<text x="159.8" y="68">100k</text>
<text x="185.9" y="68.3">GVDD</text>
<text x="185.9" y="70.8">GAIN/SLV</text>
<text x="204" y="70.8">GND_3</text>
<text x="205" y="68.3">BSNR</text>
<text x="221" y="66.7">C12</text>
<text x="221" y="71.8">C13</text>
<text x="225.6" y="66.7">220n</text>
<text x="225.6" y="71.8">220n</text>
<text x="253.5" y="66.2">L2</text>
<text x="253.5" y="71.3">L3</text>
<text x="256.7" y="66.5">10u</text>
<text x="256.7" y="71.6">10u</text>
<text x="89" y="73.4">-</text>
<text x="92.4" y="73.6" transform="rotate(-90 92.4 73.6)">V-</text>
<text x="150.4" y="72.1">1u</text>
<text x="159.8" y="75.6">20k</text>
<text x="185.9" y="73.4">GND_1</text>
<text x="185.9" y="75.9">LINP</text>
<text x="204.2" y="75.9">OUTPL</text>
<text x="205.3" y="73.4">BSPL</text>
<text x="263.4" y="77.7">C21</text>
<text x="277.6" y="77.7">C24</text>
<text x="280.2" y="74.9">3.3</text>
<text x="155.1" y="78.2">C9</text>
<text x="159.7" y="78.2">1n</text>
<text x="161.6" y="81">C10</text>
<text x="167.1" y="81">1n</text>
<text x="185.9" y="78.4">LINN</text>
<text x="185.9" y="81">MUTE</text>
<text x="185.9" y="83.5">AM2</text>
<text x="204" y="78.4">GND_2</text>
<text x="204.1" y="81">OUTNL</text>
<text x="205.2" y="83.5">BSNL</text>
<text x="221" y="82">C14</text>
<text x="225.6" y="82">220n</text>
<text x="263.4" y="81.7">680n</text>
<text x="277.9" y="81.7">1n</text>
<text x="287" y="82.2">C26</text>
<text x="81.7" y="87.6">12k</text>
<text x="92.9" y="85.8">13k</text>
<text x="162.7" y="86.8">100k</text>
<text x="185.9" y="86.1">AM1</text>
<text x="185.9" y="88.6">AM0</text>
<text x="203" y="88.6">PVCC_1</text>
<text x="203" y="86.1">PVCC_2</text>
<text x="242" y="89.4">Vin</text>
<text x="287" y="89.9">C27</text>
<text x="287" y="84.8">10n</text>
<text x="325.1" y="86.1">J6</text>
<text x="325.1" y="88.6">Conn_01x02</text>
<text x="185.9" y="91.1">SYNC</text>
<text x="205.4" y="91.1">AVCC</text>
<text x="226" y="94.9">C15</text>
<text x="233.7" y="94.9">C16</text>
<text x="242.6" y="94.5">C17</text>
<text x="263.4" y="92.9">C23</text>
<text x="277.6" y="92.9">C25</text>
<text x="287" y="92.4">10n</text>
<text x="226" y="97.5">1n</text>
<text x="233.7" y="97.5">100n</text>
<text x="242.6" y="97.1">220u</text>
<text x="253.5" y="99.3">L4</text>
<text x="256.7" y="99.5">10u</text>
<text x="263.4" y="97">680n</text>
<text x="277.9" y="97">1n</text>
<text x="280.2" y="97.7">3.3</text>
<text x="199.1" y="102.4" transform="rotate(-90 199.1 102.4)">GND_5</text>
<text x="181.3" y="109.9">10k</text>
<text x="243.8" y="137.7">C53</text>
<text x="172.7" y="143.2">Vin</text>
<text x="197.7" y="141.9">IC2</text>
<text x="224.8" y="138.1">C44</text>
<text x="224.8" y="140.7">1n</text>
<text x="234.9" y="138.1">C51</text>
<text x="234.9" y="140.7">100n</text>
<text x="243.8" y="140.2">220u</text>
<text x="171.2" y="148">100k</text>
<text x="187.2" y="149.6">MODSEL</text>
<text x="189.6" y="144.5">TPA3116D2QDADRQ1</text>
<text x="204.3" y="149.6">PVCC_4</text>
<text x="155.8" y="154.4">C39</text>
<text x="161" y="154.4">1n</text>
<text x="187.2" y="152.1">SD</text>
<text x="187.2" y="154.6">FAULT</text>
<text x="204.3" y="152.1">PVCC_3</text>
<text x="206.3" y="154.6">BSPR</text>
<text x="222.3" y="153.1">C46</text>
<text x="226.8" y="153.1">220n</text>
<text x="256.1" y="152.6">L5</text>
<text x="259.2" y="152.9">10u</text>
<text x="95.2" y="158.4">Vin</text>
<text x="104" y="160.9">U7</text>
<text x="163.9" y="156.9">C41</text>
<text x="168.4" y="157.2">1n</text>
<text x="187.2" y="157.2">RINP</text>
<text x="187.2" y="159.7">RINN</text>
<text x="205.2" y="157.2">OUTPR</text>
<text x="205.3" y="159.7">GND_4</text>
<text x="263.4" y="161">1u</text>
<text x="264.9" y="158.2">C38</text>
<text x="280.1" y="157.8" transform="rotate(-90 280.1 157.8)">1n</text>
<text x="287.8" y="157.4">3.3</text>
<text x="90.3" y="164.8">+</text>
<text x="93.7" y="165.6" transform="rotate(-90 93.7 165.6)">V+</text>
<text x="102.2" y="163.5">LM321</text>
<text x="153.1" y="165.8">C37</text>
<text x="161" y="164.5">47k</text>
<text x="187.2" y="162.3">PLIMIT</text>
<text x="187.2" y="164.8">GVDD</text>
<text x="187.2" y="167.3">GAIN/SLV</text>
<text x="205.1" y="162.3">OUTNR</text>
<text x="205.3" y="167.3">GND_3</text>
<text x="206.3" y="164.8">BSNR</text>
<text x="222.3" y="163.3">C47</text>
<text x="226.8" y="163.3">220n</text>
<text x="280.1" y="163" transform="rotate(-90 280.1 163)">C43</text>
<text x="294.6" y="162.3">C104</text>
<text x="294.6" y="164.8">10n</text>
<text x="311.1" y="166.1">J7</text>
<text x="90.3" y="169.9">-</text>
<text x="93.7" y="170.1" transform="rotate(-90 93.7 170.1)">V-</text>
<text x="151.6" y="168.6">1u</text>
<text x="161" y="172.2">75k</text>
<text x="187.2" y="169.9">GND_1</text>
<text x="187.2" y="172.4">LINP</text>
<text x="205.4" y="172.4">OUTPL</text>
<text x="206.6" y="169.9">BSPL</text>
<text x="222.3" y="168.3">C48</text>
<text x="226.8" y="168.3">220n</text>
<text x="264.9" y="172.2">C42</text>
<text x="280.1" y="171.7" transform="rotate(-90 280.1 171.7)">1n</text>
<text x="294.6" y="169.9">C105</text>
<text x="294.6" y="172.4">10n</text>
<text x="311.1" y="168.6">Conn_01x02</text>
<text x="187.2" y="175">LINN</text>
<text x="187.2" y="177.5">MUTE</text>
<text x="205.3" y="175">GND_2</text>
<text x="205.4" y="177.5">OUTNL</text>
<text x="222.3" y="178.5">C50</text>
<text x="226.8" y="178.5">220n</text>
<text x="256.1" y="178">L6</text>
<text x="259.2" y="178.3">10u</text>
<text x="263.4" y="175">1u</text>
<text x="280.1" y="177" transform="rotate(-90 280.1 177)">C96</text>
<text x="287.8" y="175.2">3.3</text>
<text x="82.9" y="184.1">12k</text>
<text x="94.2" y="182.3">13k</text>
<text x="164.8" y="182.3">100k</text>
<text x="187.2" y="180">AM2</text>
<text x="187.2" y="182.6">AM1</text>
<text x="187.2" y="185.1">AM0</text>
<text x="204.3" y="185.1">PVCC_1</text>
<text x="204.3" y="182.6">PVCC_2</text>
<text x="206.5" y="180">BSNL</text>
<text x="243.3" y="185.9">Vin</text>
<text x="187.2" y="187.7">SYNC</text>
<text x="206.6" y="187.7">AVCC</text>
<text x="227.3" y="191.5">C45</text>
<text x="234.9" y="191.5">C52</text>
<text x="243.8" y="191">C56</text>
<text x="179.8" y="197.3" transform="rotate(-90 179.8 197.3)">C40</text>
<text x="179.8" y="192.1" transform="rotate(-90 179.8 192.1)">1n</text>
<text x="227.3" y="194">1n</text>
<text x="234.9" y="194">100n</text>
<text x="243.8" y="193.6">220u</text>
<text x="200.4" y="198.9" transform="rotate(-90 200.4 198.9)">GND_5</text>
</g>
<g font-size="1.3" fill="#a90000">
<text x="182.1" y="51.9">1</text>
<text x="212" y="51.9">32</text>
<text x="182.1" y="54.5">2</text>
<text x="182.1" y="57">3</text>
<text x="182.1" y="59.6">4</text>
<text x="212" y="59.6">29</text>
<text x="212" y="57">30</text>
<text x="212" y="54.5">31</text>
<text x="316.1" y="54.5">1</text>
<text x="316.1" y="57">2</text>
<text x="91.3" y="64.9" transform="rotate(-90 91.3 64.9)">5</text>
<text x="182.1" y="62.1">5</text>
<text x="182.1" y="64.6">6</text>
<text x="212" y="64.6">27</text>
<text x="212" y="62.1">28</text>
<text x="86.9" y="67.2">1</text>
<text x="99.6" y="69.7">4</text>
<text x="182.1" y="67.2">7</text>
<text x="182.1" y="69.7">8</text>
<text x="212" y="69.7">25</text>
<text x="212" y="67.2">26</text>
<text x="86.9" y="72.3">3</text>
<text x="91.3" y="76.3" transform="rotate(-90 91.3 76.3)">2</text>
<text x="181.5" y="74.8">10</text>
<text x="181.5" y="77.3">11</text>
<text x="182.1" y="72.3">9</text>
<text x="212" y="77.3">22</text>
<text x="212" y="74.8">23</text>
<text x="212" y="72.3">24</text>
<text x="181.5" y="79.9">12</text>
<text x="181.5" y="82.4">13</text>
<text x="212" y="82.4">20</text>
<text x="212" y="79.9">21</text>
<text x="181.5" y="85">14</text>
<text x="181.5" y="87.5">15</text>
<text x="212" y="87.5">18</text>
<text x="212" y="85">19</text>
<text x="318.7" y="85">1</text>
<text x="318.7" y="87.5">2</text>
<text x="181.5" y="90">16</text>
<text x="212" y="90">17</text>
<text x="198" y="106.7" transform="rotate(-90 198 106.7)">33</text>
<text x="183.4" y="148.5">1</text>
<text x="213.3" y="148.5">32</text>
<text x="183.4" y="151">2</text>
<text x="183.4" y="153.5">3</text>
<text x="213.3" y="153.5">30</text>
<text x="213.3" y="151">31</text>
<text x="92.6" y="161.4" transform="rotate(-90 92.6 161.4)">5</text>
<text x="183.4" y="156.1">4</text>
<text x="183.4" y="158.6">5</text>
<text x="183.4" y="161.2">6</text>
<text x="213.3" y="161.2">27</text>
<text x="213.3" y="158.6">28</text>
<text x="213.3" y="156.1">29</text>
<text x="88.2" y="163.7">1</text>
<text x="100.9" y="166.2">4</text>
<text x="183.4" y="163.7">7</text>
<text x="183.4" y="166.2">8</text>
<text x="213.3" y="166.2">25</text>
<text x="213.3" y="163.7">26</text>
<text x="304.7" y="165">1</text>
<text x="304.7" y="167.5">2</text>
<text x="88.2" y="168.8">3</text>
<text x="92.6" y="172.8" transform="rotate(-90 92.6 172.8)">2</text>
<text x="182.8" y="171.3">10</text>
<text x="182.8" y="173.9">11</text>
<text x="183.4" y="168.8">9</text>
<text x="213.3" y="173.9">22</text>
<text x="213.3" y="171.3">23</text>
<text x="213.3" y="168.8">24</text>
<text x="182.8" y="176.4">12</text>
<text x="182.8" y="178.9">13</text>
<text x="213.3" y="178.9">20</text>
<text x="213.3" y="176.4">21</text>
<text x="182.8" y="181.5">14</text>
<text x="182.8" y="184">15</text>
<text x="213.3" y="184">18</text>
<text x="213.3" y="181.5">19</text>
<text x="182.8" y="186.6">16</text>
<text x="213.3" y="186.6">17</text>
<text x="199.3" y="203.3" transform="rotate(-90 199.3 203.3)">33</text>
</g>
<g font-size="1.3" fill="#725600">
<text x="142.2" y="55.6">AMP_SD</text>
<text x="143.5" y="59.4">SPK_R</text>
<text x="71.4" y="68.3">AMP_PLIMIT</text>
<text x="143.7" y="79.7">SPK_L</text>
<text x="139.8" y="86.1">AMP_MUTE</text>
<text x="138.7" y="152.1">AMP_SUB_SD</text>
<text x="139.3" y="155.9">SPK_SUB_IN</text>
<text x="67.9" y="164.8">AMP_SUB_PLIMIT</text>
<text x="142.6" y="177.5">AMP_SUB_MUTE</text>
</g>
<g font-size="1.3" fill="#0f0f0f">
<text x="167.6" y="64.6">PLIMIT_STEREO 6</text>
<text x="110.5" y="69.7">PLIMIT_STEREO</text>
<text x="168.9" y="161.2">PLIMIT_STEREO 6</text>
<text x="111.7" y="166.2">PLIMIT_SUB</text>
</g>
<g font-size="1" fill="#006464">
<text x="173.7" y="41.2" transform="rotate(-90 173.7 41.2)">R2</text>
<text x="280.3" y="43.7">R6</text>
<text x="170.9" y="49.3">R1</text>
<text x="160.8" y="65.8">R3</text>
<text x="280.3" y="66.6">R7</text>
<text x="160.8" y="73.4">R4</text>
<text x="280.3" y="76.7">R8</text>
<text x="81.2" y="89.4">R28</text>
<text x="96.3" y="85.4">R32</text>
<text x="159.9" y="86.6">R5</text>
<text x="280.3" y="99.6">R9</text>
<text x="182.4" y="107.7">R44</text>
<text x="172.2" y="145.8">R14</text>
<text x="286.9" y="159.3">R13</text>
<text x="162" y="162.3">R11</text>
<text x="162" y="169.9">R12</text>
<text x="286.9" y="177">R16</text>
<text x="82.5" y="185.9">R40</text>
<text x="97.5" y="181.9">R41</text>
<text x="165.8" y="180.1">R15</text>
</g>
</svg>
